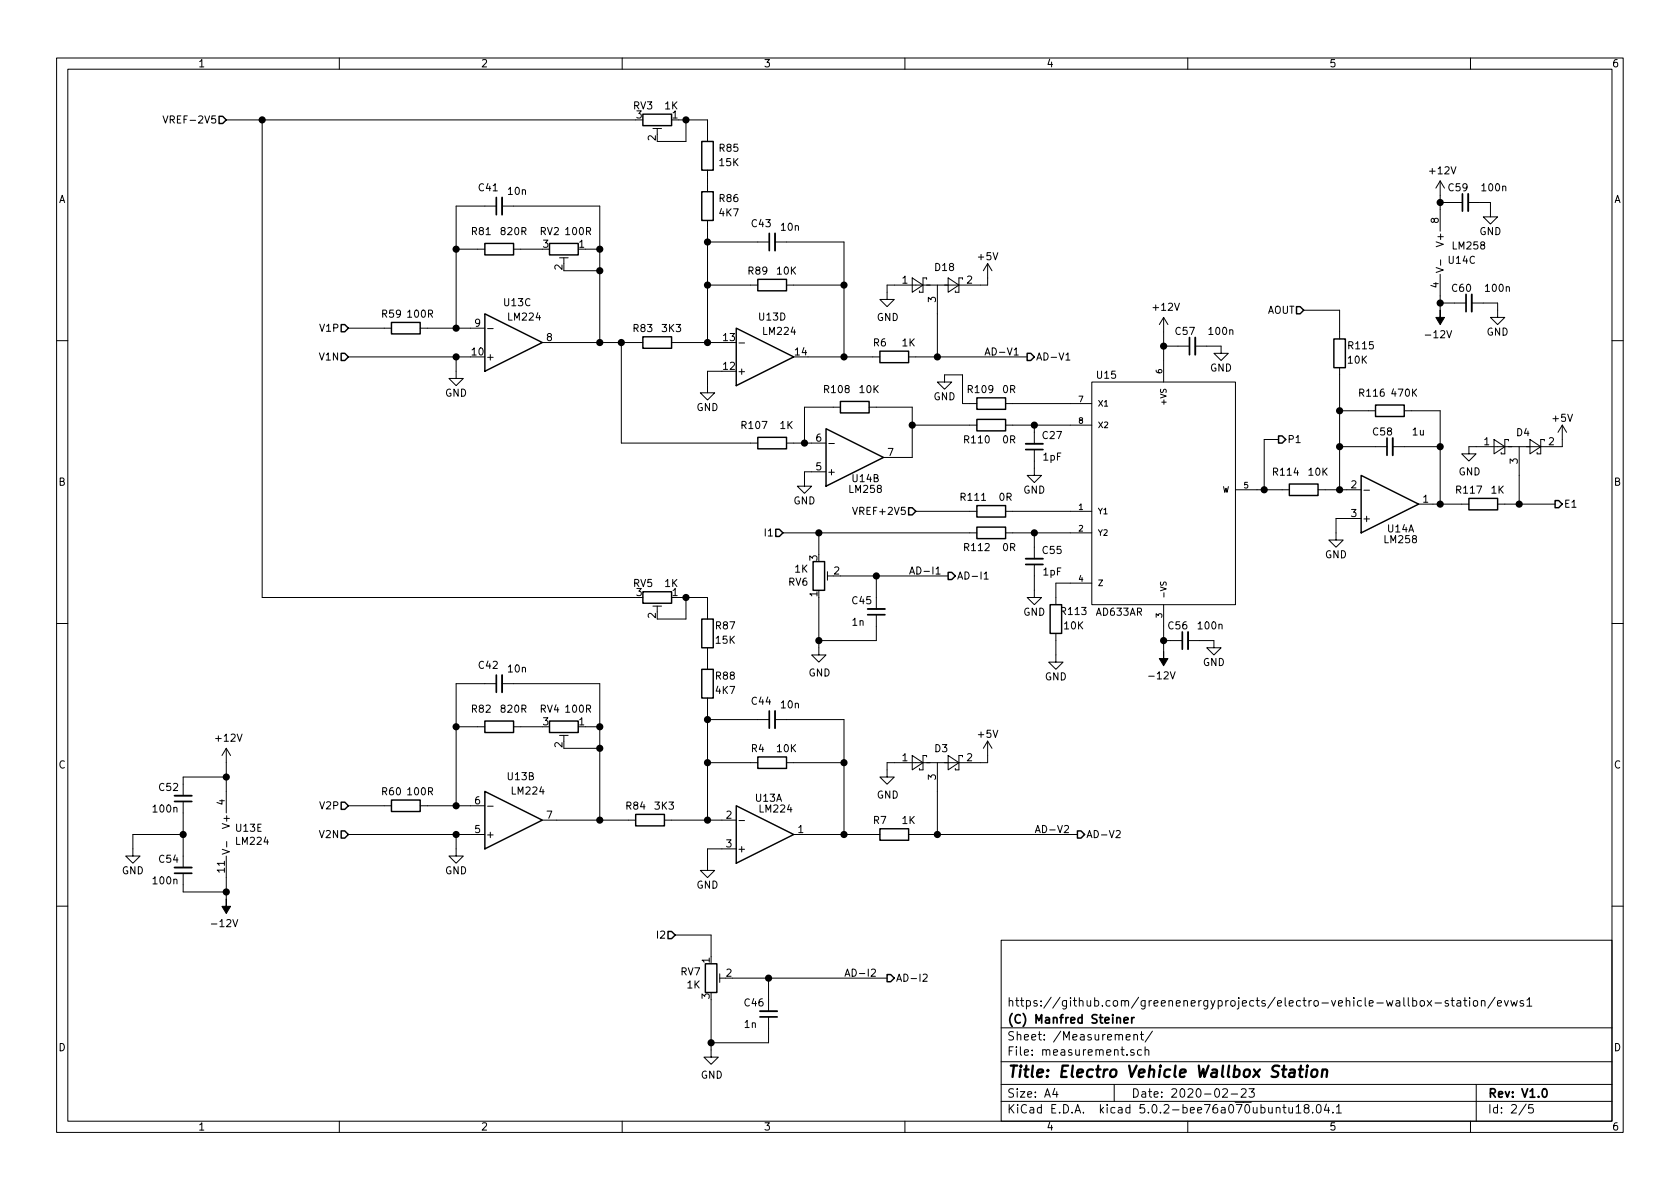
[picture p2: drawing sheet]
<svg xmlns="http://www.w3.org/2000/svg" width="297mm" height="210mm" viewBox="0 0 297 210" stroke-linecap="round" stroke-linejoin="round" font-family="sans-serif">
<g fill="none" stroke="#000" stroke-width=".18">
<path d="M10 10.3h277v189.9h-277zM12 12.2h273v186.1h-273zM60 10.3v1.9M110 10.3v1.9M160 10.3v1.9M210 10.3v1.9M260 10.3v1.9M28.8 20.5l.5 1.3 .4-1.3M40 21.2h72.4M46.4 21.2v84.5h66M87.8 36.4h-7.2v21.6M88.8 36.4h17.2v24.2"/>
<path d="M115.4 22.7h1.6M116.2 22.7v1M120 21.2h5.1v3.8M121.3 21.2v3.8h-5.1M125.1 30.1v3.8M125.1 39v21.6M254.6 32v8.9M254.6 32l-.7 1.3M254.6 32l.8 1.3M254.6 35.8h4M259.6 35.8h3.9v2.5h1.3l-1.3 1.3-1.2-1.3h1.2M61.6 58h7.6"/>
<path d="M74.3 58h11.4M80.6 44.1h5.1M86.2 58.1h1M90.8 44.1h5.1M98.9 45.6h1.6M99.7 45.6v1M99.7 47.9h6.3M103.5 44.1h2.5M125.1 50.4h8.9M125.1 42.8h10.9M137 42.8h12.2v20.3M139.1 50.4h10.1"/>
<path d="M161.3 49.1l1.9 1.3-1.9 1.3zM163.8 49.4v-.3h-.6v2.6h-.6v-.3M165.7 50.4v12.7M167.6 49.1l1.9 1.3-1.9 1.3zM170.2 49.4v-.3h-.7v2.6h-.6v-.3M174.6 46.6v3.8h-17.8v2.6h1.3l-1.3 1.2-1.2-1.2h1.2M174.6 46.6l-.7 1.3M174.6 46.6l.8 1.3M205.7 56.1l-.7 1.3M205.7 56.1v11.5M205.7 56.1l.8 1.3M230.5 54.9h6.4v5"/>
<path d="M253.9 47.3l1.3 .4-1.3 .5M254.6 48.5v6.4M254.6 53.6h4.6M254.7 45.9v1M260.2 53.6h4.6v2.5h1.3l-1.3 1.3-1.3-1.3h1.3M10 60.2h2M61.6 63.1h21.6M80.6 63.1v3.8h1.3l-1.3 1.3-1.2-1.3h1.2M95.9 60.6h17.8M109.9 60.6v17.8h24.1M118.7 60.6h8.9M127.6 65.7h-2.5v3.8h1.3l-1.3 1.2-1.3-1.2h1.3"/>
<path d="M130.7 60.6h.9M139.1 78.4h6.9M142.9 63.1h12.7M146.5 78.4h1M148.6 72h-6.4v6.4M153.7 72h7.6v8.9h-5.1M160.7 63.1h20.9M161.3 75.2h11.4M167 67.6h-1.3l1.3 1.2 1.3-1.2h-1.3v-1.3h3.2v5.1h2.5M177.8 71.4h15.2M177.8 75.2h15.2M179.3 61.9l.4-.4v1.3"/>
<path d="M179.3 62.8h.7M182.9 79.5v4.6h1.2l-1.2 1.2-1.3-1.2h1.3M182.9 75.2v3.3M188.5 62.8l.3-.4v1.3M188.5 63.7h.7M193 67.6h25.4v39.3h-25.4zM205.7 61.2h4.6M211.3 61.2h4.6v1.3h1.3l-1.3 1.2-1.3-1.2h1.3M226.1 77.7h-2.6v8.9M236.9 79h8.3M236.9 65v21.6M236.9 72.6h6.3"/>
<path d="M246.3 79h8.3M248.3 72.6h6.3v16.5M264.2 77.7l1.9 1.3-1.9 1.3zM266.7 78v-.3h-.6v2.6h-.7v-.3M268.6 79v10.1M270.5 77.7l1.9 1.3-1.9 1.3zM273 78v-.3h-.6v2.6h-.6v-.3M276.2 75.2v3.8h-16.5v1.3h1.3l-1.3 1.2-1.3-1.2h1.3M276.2 75.2l-.7 1.2M276.2 75.2l.8 1.2M285 60.2h2M138.4 94.2h34.3"/>
<path d="M144.8 94.2v3.8M146 83.4h-3.8v2.6h1.3l-1.3 1.2-1.2-1.2h1.2M150.7 89.7l.5 1.3 .4-1.3M161.9 90.4h10.8M177.8 94.2h15.2M177.8 90.4h15.2M182.9 99.8v5.9h1.2l-1.2 1.2-1.3-1.2h1.3M182.9 94.2v4.6M218.4 86.6h9.6M233 86.6h7.7M240.7 91.7h-4.5v3.8h1.3l-1.3 1.3-1.3-1.3h1.3M241.1 86.7h1"/>
<path d="M250.8 89.1h8.9M264.8 89.1h10.2M10 110.3h2M115.4 107.2h1.6M116.2 107.2v1M120 105.7h5.1v3.8M121.3 105.7v3.8h-5.1M125.1 114.5v3.9M144.8 105.7v10.1h1.2l-1.2 1.3-1.3-1.3h1.3M146.3 101.1v1.5M146.3 101.8h1M148.6 101.8h19"/>
<path d="M154.9 101.8v5.9M154.9 108.7v4.6h-10.1M165.5 100.6l.4-.4v1.3M165.5 101.5h.7M174 101.5l.4-.4v1.3M174 102.4h.7M186.7 112v5.1h1.3l-1.3 1.3-1.3-1.3h1.3M193 103.1h-6.3v3.8M205.2 102.9l.1 .5a.42 .42 0 0 0 .5-.4h.3v.5M205.7 113.3h3.3M205.7 106.9v8.3M210.1 113.3h4.5v1.2h1.3l-1.3 1.3-1.2-1.3h1.2"/>
<path d="M285 110.3h2M40 137.4h-7.6v3.3M40 132.3l-.8 1.3M40 132.3v11.5M40 132.3l.8 1.3M80.6 128.5h5.1M87.8 120.9h-7.2v21.6M88.8 120.9h17.2v24.1M90.8 128.5h5.1M98.9 130h1.6M99.7 130v1.1M99.7 132.3h6.3"/>
<path d="M103.5 128.5h2.5M125.1 123.4v21.6M125.1 134.9h8.9M125.1 127.2h10.9M137 127.2h12.2v20.4M139.1 134.9h10.1M161.3 133.6l1.9 1.3-1.9 1.2zM163.8 133.9v-.3h-.6v2.5h-.6v-.2M165.7 134.9v12.7M167.6 133.6l1.9 1.3-1.9 1.2zM170.2 133.9v-.3h-.7v2.5h-.6v-.2M174.6 131.1v3.8h-17.8v2.5h1.3l-1.3 1.3-1.2-1.3h1.2"/>
<path d="M174.6 131.1l-.7 1.2M174.6 131.1l.8 1.2M32.4 147.6h-8.9v3.8h1.3l-1.3 1.2-1.3-1.2h1.3M32.4 141.7v11.7M32.4 154.4v3.3h7.6M39.3 150.2l1.3 .4-1.3 .4M40 151.4v7.6M40.1 148.8v1M61.6 142.5h7.6M61.6 147.6h24.1M74.3 142.5h11.4M80.6 147.6v3.8h1.3l-1.3 1.2-1.2-1.2h1.2"/>
<path d="M86.2 142.6h1M95.9 145h16.5M117.5 145h12.7M130.2 150.1h-5.1v3.8h1.3l-1.3 1.3-1.3-1.3h1.3M130.7 145.1h.9M140.3 147.6h15.3M160.7 147.6h29.8M188.2 146.1l.5-.1 .2 .3v.2l-.8 .7h.8M197.4 147l.4-.1 .3 .3-.1 .2-.7 .7h.8M10 160.2h2M119.4 165.3h6.3v3.9M125.7 176.8v10.1h1.3l-1.3 1.3-1.2-1.3h1.2"/>
<path d="M127.3 172.2v1.5M127.3 173h1M129.5 173h27.3M135.9 173v5.8M135.9 179.8v4.6h-10.2M154.1 171.5l.5-.1 .2 .3-.1 .2-.7 .7h.8M163.2 172.4l.5-.1 .2 .3v.2l-.8 .7h.8M177 166.3h108v32h-108zM249.8 177l.4-.1 .3 .3-.1 .6h-.6M249.8 176.4v1.5M251.1 177.1l.3-.2 .4 .2v.7l-.2 .1-.5-.1zM252.3 176.9l.8 1"/>
<path d="M253.1 176.9l-.8 1M253.7 177.4h1.2M256.1 177l-.4-.1-.2 .2 .1 .3 .5 .1v.3h-.6M256.6 176.9h.5M256.8 176.4v1.3l.3 .2M257.6 177h.6l.1 .9M258.3 177.3l-.5 .1-.2 .2 .2 .3 .5-.1M258.8 176.9h.6M259 176.4v1.3l.4 .2M259.8 176.4v.2M259.8 176.9v1M260.6 177.1l.2-.2 .4 .2v.7l-.2 .1-.4-.1z"/>
<path d="M261.9 177.1l.2-.2 .4 .1 .1 .9M261.9 176.9v1M264.3 176.3l-1.2 2M264.8 177.4l.7-.1-.1-.3-.4-.1-.2 .2v.7h.6M266 176.9l.3 1 .4-1M267.1 176.9l.3 1 .3-.7 .3 .7 .3-1M269.3 177a.37 .37 0 0 0-.5 .1v.3l.5 .1 .1 .1-.2 .3-.4-.1M270 176.9l.4-.5v1.5M270 177.9h.8M285 160.2h2M60 198.3v1.9M110 198.3v1.9"/>
<path d="M160 198.3v1.9M177 194.8h108M177 191.8h108M177 187.8h108M177 181.8h108M186.5 192.5l-.4 1h1M186.8 193v1M197 191.8v3M199.1 183.4l.7-.1v-.3l-.5-.1-.2 .2 .1 .7h.6M200.5 185.7a.37 .37 0 0 0-.6 .1l.1 .2 .5 .2 .1 .1-.3 .3-.4-.1M200.5 183.1l.2-.2 .3 .1 .1 .9M200.5 182.9v1"/>
<path d="M201.6 182.9h.6M201.8 185.7l-.4-.1-.3 .3 .1 .6 .2 .1 .4-.1M201.8 182.4v1.3l.4 .2M202.5 185.7a.37 .37 0 0 1 .6 .1v.8M202.5 185.1v1.5M203.8 182.3l-1.3 2M210 198.3v1.9M216.2 192.7l.2-.2h.4l.2 .5-.9 1h.9M217.7 193.5h1.1M219.5 192.7l.2-.2h.3l.3 .2v.3v.2l-.9 .8h.9M220.8 192.5h1l-.5 .6 .4 .1v.7l-.2 .1-.7-.1M226.8 195.8h.6"/>
<path d="M227 195.3v1.3l.4 .2M227.9 195.8v.9l.4 .1 .2-.1M228.5 195.8v1M229.2 195.8l.4-.5v1.5M229.2 196.8h.8M230.9 196l-.2-.2-.1-.2 .3-.3h.3l.2 .3v.2l-.7 .2a.48 .48 0 0 0 0 .7l.2 .1 .5-.1a.48 .48 0 0 0-.2-.7M232.1 196.7v.1M232.9 195.5l.3-.2a.94 .94 0 0 1 0 1.5l-.4-.3-.1-.6zM234.5 195.2l-.3 1.1h.9M234.9 195.8v1M235.7 196.7v.1M236.3 195.8l.4-.5v1.5"/>
<path d="M236.3 196.8h.9M260 198.3v1.9M261 191.8v6.5M269.8 195.2l-1.2 2M271 195.3h-.7v.7l.2-.1 .5 .1 .1 .2-.1 .5-.2 .1-.5-.1"/>
</g>
<g fill="none" stroke="#000" stroke-width=".3">
<path d="M87.8 34.9v3.1M258.6 34.3v3M136 41.3v3M210.3 59.7v3M259.2 52.1v3M181.4 79.5h3M245.2 77.5v3M181.4 99.8h3M87.8 119.4v3M153.4 108.7h3.1M209 111.8v3M136 125.7v3.1"/>
<path d="M30.9 141.7h3M30.9 154.4h3M134.4 179.8h3M200.1 179.9v1M200.5 179.9l-.3 .1-.1 .2M197.5 180.1l.2-.2 .3 .1 .1 .9M198.7 180.4l.8-.1-.1-.3-.4-.1-.3 .2 .1 .7h.6M272.9 192.6l.1-.1a.8 .8 0 0 1 .5 .8 .8 .8 0 0 1-.5 .7 1 1 0 0 1-.1-1.4z"/>
</g>
<path d="M228.1 189.2h.8l.1 .2-.2 1M228.9 189.6l-.7 .1a.4 .4 0 0 0-.3 .3 .4 .4 0 0 0 .2 .4l.7-.1M229.6 189.1h.8M230 188.4l-.2 1.8 .1 .1 .4 .1M231.1 189.1l-.2 1.3M231.2 188.4l-.1 .2M232 189.3a.53 .53 0 0 1 .5-.2 .53 .53 0 0 1 .4 .4v.6a.54 .54 0 0 1-.6 .4 .54 .54 0 0 1-.5-.4zM233.8 189.3a.5 .5 0 0 1 .9 .1l-.2 1M233.9 189.1l-.2 1.3" fill="none" stroke="#000" stroke-width=".41"/>
<g fill="none" stroke="#000" stroke-width=".25">
<path d="M38.7 20.6h.7l.6 .6-.6 .6h-.7zM113.7 20.2h5v2h-5zM124.1 25h2v5.1h-2zM124.1 33.9h2v5.1h-2zM60.3 57.4h.7l.6 .6-.6 .7h-.7zM69.2 57h5.1v2h-5.1zM85.7 43h5.1v2.1h-5.1zM85.7 55.5l10.2 5.1-10.2 5.1zM97.2 43h5v2.1h-5zM113.7 59.6h5v2h-5zM130.2 58l10.1 5.1-10.1 5.1zM134 49.4h5.1v2h-5.1z"/>
<path d="M229.2 54.2h.7l.6 .7-.6 .6h-.7zM235.8 59.9h2.1v5.1h-2.1zM60.3 62.5h.7l.6 .6-.6 .6h-.7zM134 77.3h5.1v2.1h-5.1zM146 75.8l10.2 5.1-10.2 5.1zM148.6 71h5.1v2h-5.1zM155.6 62.1h5.1v2h-5.1zM172.7 70.4h5.1v2h-5.1zM172.7 74.2h5.1v2h-5.1zM181.6 62.5h.6l.7 .6-.7 .6h-.6zM226.1 77.1h.6l.6 .6-.6 .7h-.6zM243.2 71.6h5.1v2.1h-5.1z"/>
<path d="M137.2 93.6h.6l.6 .6-.6 .7h-.6zM143.8 99.3h2v5.1h-2zM160.7 89.8h.6l.6 .6-.6 .7h-.6zM172.7 89.4h5.1v2h-5.1zM172.7 93.2h5.1v2h-5.1zM228 85.6h5v2h-5zM240.7 84.1l10.1 5-10.1 5.1zM259.7 88.1h5.1v2.1h-5.1zM275 88.5h.6l.6 .6-.6 .7h-.6zM113.7 104.6h5v2.1h-5zM124.1 109.5h2v5h-2zM124.1 118.4h2v5h-2z"/>
<path d="M167.6 101.2h.7l.6 .6-.6 .7h-.7zM185.7 106.9h2v5.1h-2zM85.7 127.5h5.1v2h-5.1zM85.7 139.9l10.2 5.1-10.2 5.1zM97.2 127.5h5v2h-5zM134 133.9h5.1v2h-5.1zM60.3 146.9h.7l.6 .7-.6 .6h-.7zM60.3 141.9h.7l.6 .6-.6 .6h-.7zM69.2 141.5h5.1v2h-5.1zM112.4 144h5.1v2h-5.1zM130.2 142.5l10.1 5.1-10.1 5zM155.6 146.6h5.1v2h-5.1z"/>
<path d="M190.5 146.9h.6l.7 .7-.7 .6h-.6zM118.1 164.7h.6l.7 .6-.7 .7h-.6zM124.7 170.4h2v5.1h-2zM156.8 172.3h.7l.6 .7-.6 .6h-.7z"/>
</g>
<g fill="none" stroke="#000" stroke-width=".33">
<path d="M88.8 34.9v3.1M259.6 34.3v3M137 41.3v3M211.3 59.7v3M260.2 52.1v3M181.4 78.5h3M246.3 77.5v3M181.4 98.8h3M88.8 119.4v3M153.4 107.7h3.1M210.1 111.8v3M137 125.7v3.1"/>
<path d="M30.9 140.7h3M30.9 153.4h3M134.4 178.8h3"/>
</g>
<g fill="#000" stroke="#000" stroke-width=".25">
<circle cx="46.4" cy="21.2" r=".51"/>
<circle cx="121.3" cy="21.2" r=".51"/>
<circle cx="254.6" cy="35.8" r=".51"/>
<circle cx="80.6" cy="44.1" r=".51"/>
<circle cx="80.6" cy="58" r=".51"/>
<circle cx="106" cy="47.9" r=".51"/>
<circle cx="106" cy="44.1" r=".51"/>
<circle cx="125.1" cy="42.8" r=".51"/>
<circle cx="125.1" cy="50.4" r=".51"/>
<circle cx="149.2" cy="50.4" r=".51"/>
<circle cx="254.6" cy="53.6" r=".51"/>
<circle cx="80.6" cy="63.1" r=".51"/>
<circle cx="106" cy="60.6" r=".51"/>
<circle cx="109.9" cy="60.6" r=".51"/>
<circle cx="125.1" cy="60.6" r=".51"/>
<circle cx="142.2" cy="78.4" r=".51"/>
<circle cx="149.2" cy="63.1" r=".51"/>
<circle cx="161.3" cy="75.2" r=".51"/>
<circle cx="165.7" cy="63.1" r=".51"/>
<circle cx="182.9" cy="75.2" r=".51"/>
<circle cx="205.7" cy="61.2" r=".51"/>
<circle cx="236.9" cy="72.6" r=".51"/>
<circle cx="236.9" cy="79" r=".51"/>
<circle cx="254.6" cy="79" r=".51"/>
<circle cx="144.8" cy="94.2" r=".51"/>
<circle cx="182.9" cy="94.2" r=".51"/>
<circle cx="223.5" cy="86.6" r=".51"/>
<circle cx="236.9" cy="86.6" r=".51"/>
<circle cx="254.6" cy="89.1" r=".51"/>
<circle cx="268.6" cy="89.1" r=".51"/>
<circle cx="121.3" cy="105.7" r=".51"/>
<circle cx="144.8" cy="113.3" r=".51"/>
<circle cx="154.9" cy="101.8" r=".51"/>
<circle cx="205.7" cy="113.3" r=".51"/>
<circle cx="40" cy="137.4" r=".51"/>
<circle cx="80.6" cy="128.5" r=".51"/>
<circle cx="106" cy="132.3" r=".51"/>
<circle cx="106" cy="128.5" r=".51"/>
<circle cx="125.1" cy="127.2" r=".51"/>
<circle cx="125.1" cy="134.9" r=".51"/>
<circle cx="149.2" cy="134.9" r=".51"/>
<circle cx="32.4" cy="147.6" r=".51"/>
<circle cx="40" cy="157.7" r=".51"/>
<circle cx="80.6" cy="147.6" r=".51"/>
<circle cx="80.6" cy="142.5" r=".51"/>
<circle cx="106" cy="145" r=".51"/>
<circle cx="125.1" cy="145" r=".51"/>
<circle cx="149.2" cy="147.6" r=".51"/>
<circle cx="165.7" cy="147.6" r=".51"/>
<circle cx="135.9" cy="173" r=".51"/>
<circle cx="125.7" cy="184.4" r=".51"/>
</g>
<path d="M254.6 54.9v1.2h.8l-.8 1.3-.7-1.3h.7zM205.7 115.2v1.3h.8l-.8 1.2-.7-1.2h.7zM40 159v1.3h.8l-.8 1.2-.8-1.2h.8z" fill="#000" stroke="#000" stroke-width=".18"/>
<text font-size="2.8" x="178" y="190.5">Title: Electro Vehicle Wallbox Station</text>
<g font-size="2.1">
<text x="178" y="178">https://github.com/greenenergyprojects/electro-vehicle-wallbox-station/evws1</text>
<text x="178" y="184">Sheet: /Measurement/</text>
<text x="178" y="181">(C) Manfred Steiner</text>
<text x="178" y="186.7">File: measurement.sch</text>
<text x="178" y="196.9">KiCad E.D.A. kicad 5.0.2-bee76a070ubuntu18.04.1</text>
<text x="178" y="194.1">Size: A4</text>
<text x="200" y="194.1">Date: 2020-02-23</text>
<text x="263" y="194.1">Rev: V1.0</text>
<text x="263" y="196.9">Id: 2/5</text>
</g>
<g font-size="1.8">
<text x="35" y="11.9">1</text>
<text x="85" y="11.9">2</text>
<text x="135" y="11.9">3</text>
<text x="185" y="11.9">4</text>
<text x="235" y="11.9">5</text>
<text x="285" y="11.9">6</text>
<text x="30" y="21.8">VREF-2V5</text>
<text x="112" y="19.3">RV3</text>
<text x="112.5" y="20.9">3</text>
<text x="117.6" y="19.3">1K</text>
<text x="118.9" y="20.9">1</text>
<text x="116" y="24.9" transform="rotate(-90 116 24.9)">2</text>
<text x="127.3" y="26.8">R85</text>
<text x="127.3" y="29.4">15K</text>
<text x="10.4" y="35.9">A</text>
<text x="84.7" y="33.8">C41</text>
<text x="89.9" y="34.5">10n</text>
<text x="127.3" y="35.7">R86</text>
<text x="252.9" y="30.8">+12V</text>
<text x="256.2" y="33.8">C59</text>
<text x="262.2" y="33.8">100n</text>
<text x="285.4" y="35.9">A</text>
<text x="83.5" y="41.6">R81</text>
<text x="88.7" y="41.6">820R</text>
<text x="95.5" y="41.6">RV2</text>
<text x="100.1" y="41.6">100R</text>
<text x="127.3" y="38.3">4K7</text>
<text x="133" y="40.2">C43</text>
<text x="138.2" y="40.8">10n</text>
<text x="254.4" y="39.5" transform="rotate(-90 254.4 39.5)">8</text>
<text x="261.6" y="41.6">GND</text>
<text x="96" y="43.8">3</text>
<text x="99.4" y="47.7" transform="rotate(-90 99.4 47.7)">2</text>
<text x="102.4" y="43.8">1</text>
<text x="165.4" y="47.9">D18</text>
<text x="173" y="46">+5V</text>
<text x="255.3" y="43.2" transform="rotate(-90 255.3 43.2)">V+</text>
<text x="256.2" y="46.7">U14C</text>
<text x="257" y="44.1">LM258</text>
<text x="132.4" y="48.6">R89</text>
<text x="137.4" y="48.6">10K</text>
<text x="159.5" y="50.2">1</text>
<text x="165.5" y="53.4" transform="rotate(-90 165.5 53.4)">3</text>
<text x="171" y="50.2">2</text>
<text x="254.4" y="50.9" transform="rotate(-90 254.4 50.9)">4</text>
<text x="256.8" y="51.6">C60</text>
<text x="262.8" y="51.6">100n</text>
<text x="56.7" y="58.7">V1P</text>
<text x="67.6" y="56.2">R59</text>
<text x="72.2" y="56.2">100R</text>
<text x="84" y="57.8">9</text>
<text x="89.2" y="54.1">U13C</text>
<text x="90" y="56.7">LM224</text>
<text x="112" y="58.7">R83</text>
<text x="117.1" y="58.7">3K3</text>
<text x="134.3" y="56.7">U13D</text>
<text x="135.1" y="59.2">LM224</text>
<text x="155" y="56.8">GND</text>
<text x="204" y="55">+12V</text>
<text x="207.9" y="59.2">C57</text>
<text x="213.9" y="59.2">100n</text>
<text x="224" y="55.5">AOUT</text>
<text x="252.4" y="59.8">-12V</text>
<text x="262.8" y="59.4">GND</text>
<text x="56.6" y="63.7">V1N</text>
<text x="83.5" y="62.9">10</text>
<text x="85.9" y="63.7">+</text>
<text x="96.7" y="60.3">8</text>
<text x="127.9" y="65.4">12</text>
<text x="127.9" y="60.3">13</text>
<text x="140.6" y="62.9">14</text>
<text x="154.5" y="61.3">R6</text>
<text x="159.5" y="61.3">1K</text>
<text x="174" y="62.9">AD-V1</text>
<text x="183.1" y="63.7">AD-V1</text>
<text x="213.9" y="65.7">GND</text>
<text x="238.4" y="64.3">10K</text>
<text x="238.5" y="61.8">R115</text>
<text x="78.7" y="70.1">GND</text>
<text x="130.3" y="66.3">+</text>
<text x="145.8" y="69.5">R108</text>
<text x="152" y="69.5">10K</text>
<text x="165" y="70.8">GND</text>
<text x="171.2" y="69.5">R109</text>
<text x="177.3" y="69.5">0R</text>
<text x="194" y="67">U15</text>
<text x="240.5" y="70.1">R116</text>
<text x="246.2" y="70.1">470K</text>
<text x="123.1" y="72.7">GND</text>
<text x="131.2" y="75.9">R107</text>
<text x="137.9" y="75.9">1K</text>
<text x="184.4" y="77.6">C27</text>
<text x="242.8" y="77">C58</text>
<text x="249.8" y="77">1u</text>
<text x="268.2" y="77.1">D4</text>
<text x="274.6" y="74.6">+5V</text>
<text x="144.3" y="83.2">5</text>
<text x="144.3" y="78.1">6</text>
<text x="157" y="80.6">7</text>
<text x="170.6" y="78.4">R110</text>
<text x="177.3" y="78.4">0R</text>
<text x="184.5" y="81.5">1pF</text>
<text x="227.6" y="78.4">P1</text>
<text x="262.4" y="78.7">1</text>
<text x="268.4" y="82" transform="rotate(-90 268.4 82)">3</text>
<text x="273.8" y="78.7">2</text>
<text x="10.4" y="85.9">B</text>
<text x="140.3" y="89.2">GND</text>
<text x="146.2" y="84.1">+</text>
<text x="150.3" y="87.2">LM258</text>
<text x="150.8" y="85.3">U14B</text>
<text x="170" y="88.6">R111</text>
<text x="176.7" y="88.6">0R</text>
<text x="180.9" y="87.3">GND</text>
<text x="225.2" y="84.1">R114</text>
<text x="231.4" y="84.1">10K</text>
<text x="238.9" y="86.4">2</text>
<text x="251.6" y="88.9">1</text>
<text x="257.6" y="87.3">R117</text>
<text x="257.9" y="84.1">GND</text>
<text x="263.7" y="87.3">1K</text>
<text x="276.5" y="89.8">E1</text>
<text x="285.4" y="85.9">B</text>
<text x="135.4" y="94.9">I1</text>
<text x="151.5" y="91.1">VREF+2V5</text>
<text x="238.9" y="91.4">3</text>
<text x="240.8" y="92.3">+</text>
<text x="245.4" y="94.2">U14A</text>
<text x="140.6" y="101.3">1K</text>
<text x="144.5" y="99.2" transform="rotate(-90 144.5 99.2)">3</text>
<text x="147.5" y="101.6">2</text>
<text x="160.7" y="101.6">AD-I1</text>
<text x="170.6" y="97.5">R112</text>
<text x="177.3" y="97.5">0R</text>
<text x="184.4" y="98">C55</text>
<text x="184.5" y="101.8">1pF</text>
<text x="234.3" y="98.7">GND</text>
<text x="244.9" y="96.1">LM258</text>
<text x="112" y="103.8">RV5</text>
<text x="112.5" y="105.4">3</text>
<text x="117.6" y="103.8">1K</text>
<text x="118.9" y="105.4">1</text>
<text x="139.4" y="103.6">RV6</text>
<text x="144.5" y="105.5" transform="rotate(-90 144.5 105.5)">1</text>
<text x="150.7" y="106.9">C45</text>
<text x="169.2" y="102.5">AD-I1</text>
<text x="116" y="109.3" transform="rotate(-90 116 109.3)">2</text>
<text x="126.6" y="111.3">R87</text>
<text x="126.6" y="113.8">15K</text>
<text x="150.7" y="110.7">1n</text>
<text x="180.9" y="108.9">GND</text>
<text x="187.7" y="108.8">R113</text>
<text x="188.2" y="111.3">10K</text>
<text x="193.9" y="108.9">AD633AR</text>
<text x="206.6" y="111.3">C56</text>
<text x="212" y="111.3">100n</text>
<text x="84.7" y="118.3">C42</text>
<text x="89.9" y="118.9">10n</text>
<text x="143" y="119.6">GND</text>
<text x="212.7" y="117.8">GND</text>
<text x="126.6" y="120.2">R88</text>
<text x="126.6" y="122.7">4K7</text>
<text x="133" y="124.6">C44</text>
<text x="138.2" y="125.3">10n</text>
<text x="184.7" y="120.3">GND</text>
<text x="203.5" y="120.1">-12V</text>
<text x="38.3" y="131.2">+12V</text>
<text x="83.5" y="126">R82</text>
<text x="88.7" y="126">820R</text>
<text x="95.5" y="126">RV4</text>
<text x="96" y="128.3">3</text>
<text x="100.1" y="126">100R</text>
<text x="102.4" y="128.3">1</text>
<text x="173" y="130.5">+5V</text>
<text x="10.4" y="135.9">C</text>
<text x="89.8" y="138">U13B</text>
<text x="99.4" y="132.2" transform="rotate(-90 99.4 132.2)">2</text>
<text x="132.9" y="133">R4</text>
<text x="137.4" y="133">10K</text>
<text x="159.5" y="134.6">1</text>
<text x="165.3" y="133">D3</text>
<text x="165.5" y="137.9" transform="rotate(-90 165.5 137.9)">3</text>
<text x="171" y="134.6">2</text>
<text x="285.4" y="135.9">C</text>
<text x="27.2" y="143.7">100n</text>
<text x="28.2" y="139.9">C52</text>
<text x="39.8" y="142.3" transform="rotate(-90 39.8 142.3)">4</text>
<text x="56.7" y="143.1">V2P</text>
<text x="67.6" y="140.6">R60</text>
<text x="72.2" y="140.6">100R</text>
<text x="84" y="142.2">6</text>
<text x="90.6" y="140.5">LM224</text>
<text x="110.8" y="143.2">R84</text>
<text x="115.8" y="143.2">3K3</text>
<text x="133.6" y="141.8">U13A</text>
<text x="134.4" y="143.7">LM224</text>
<text x="155" y="141.2">GND</text>
<text x="40.6" y="146.1" transform="rotate(-90 40.6 146.1)">V+</text>
<text x="41.8" y="147.1">U13E</text>
<text x="41.9" y="149.4">LM224</text>
<text x="56.6" y="148.2">V2N</text>
<text x="84" y="147.3">5</text>
<text x="85.9" y="148.2">+</text>
<text x="96.7" y="144.8">7</text>
<text x="128.4" y="144.8">2</text>
<text x="128.4" y="149.9">3</text>
<text x="141.1" y="147.3">1</text>
<text x="154.5" y="145.7">R7</text>
<text x="159.5" y="145.7">1K</text>
<text x="182.9" y="147.3">AD-V2</text>
<text x="192" y="148.2">AD-V2</text>
<text x="21.5" y="154.6">GND</text>
<text x="28.2" y="152.6">C54</text>
<text x="39.8" y="154.2" transform="rotate(-90 39.8 154.2)">11</text>
<text x="78.7" y="154.6">GND</text>
<text x="130.3" y="150.7">+</text>
<text x="27.2" y="156.4">100n</text>
<text x="123.1" y="157.1">GND</text>
<text x="37.8" y="164">-12V</text>
<text x="116.4" y="166">I2</text>
<text x="120.4" y="172.5">RV7</text>
<text x="125.5" y="170.3" transform="rotate(-90 125.5 170.3)">1</text>
<text x="128.4" y="172.7">2</text>
<text x="149.2" y="172.7">AD-I2</text>
<text x="158.4" y="173.6">AD-I2</text>
<text x="121.5" y="174.8">1K</text>
<text x="125.5" y="176.6" transform="rotate(-90 125.5 176.6)">3</text>
<text x="131.7" y="178">C46</text>
<text x="10.4" y="185.9">D</text>
<text x="131.7" y="181.8">1n</text>
<text x="285.4" y="185.9">D</text>
<text x="123.9" y="190.7">GND</text>
<text x="35" y="199.9">1</text>
<text x="85" y="199.9">2</text>
<text x="135" y="199.9">3</text>
<text x="185" y="199.9">4</text>
<text x="235" y="199.9">5</text>
<text x="285" y="199.9">6</text>
</g>
<g font-size="1.4">
<text x="190.8" y="71.1">7</text>
<text x="194.1" y="71.9">X1</text>
<text x="205.5" y="66" transform="rotate(-90 205.5 66)">6</text>
<text x="206.2" y="71.3" transform="rotate(-90 206.2 71.3)">+VS</text>
<text x="190.8" y="74.9">8</text>
<text x="194.1" y="75.7">X2</text>
<text x="216.1" y="87.1">W</text>
<text x="220" y="86.4">5</text>
<text x="190.8" y="90.2">1</text>
<text x="190.8" y="94">2</text>
<text x="194.1" y="90.9">Y1</text>
<text x="194.1" y="94.7">Y2</text>
<text x="190.8" y="102.9">4</text>
<text x="194.1" y="103.6">Z</text>
<text x="206.2" y="105.9" transform="rotate(-90 206.2 105.9)">-VS</text>
<text x="205.5" y="109.2" transform="rotate(-90 205.5 109.2)">3</text>
</g>
</svg>
